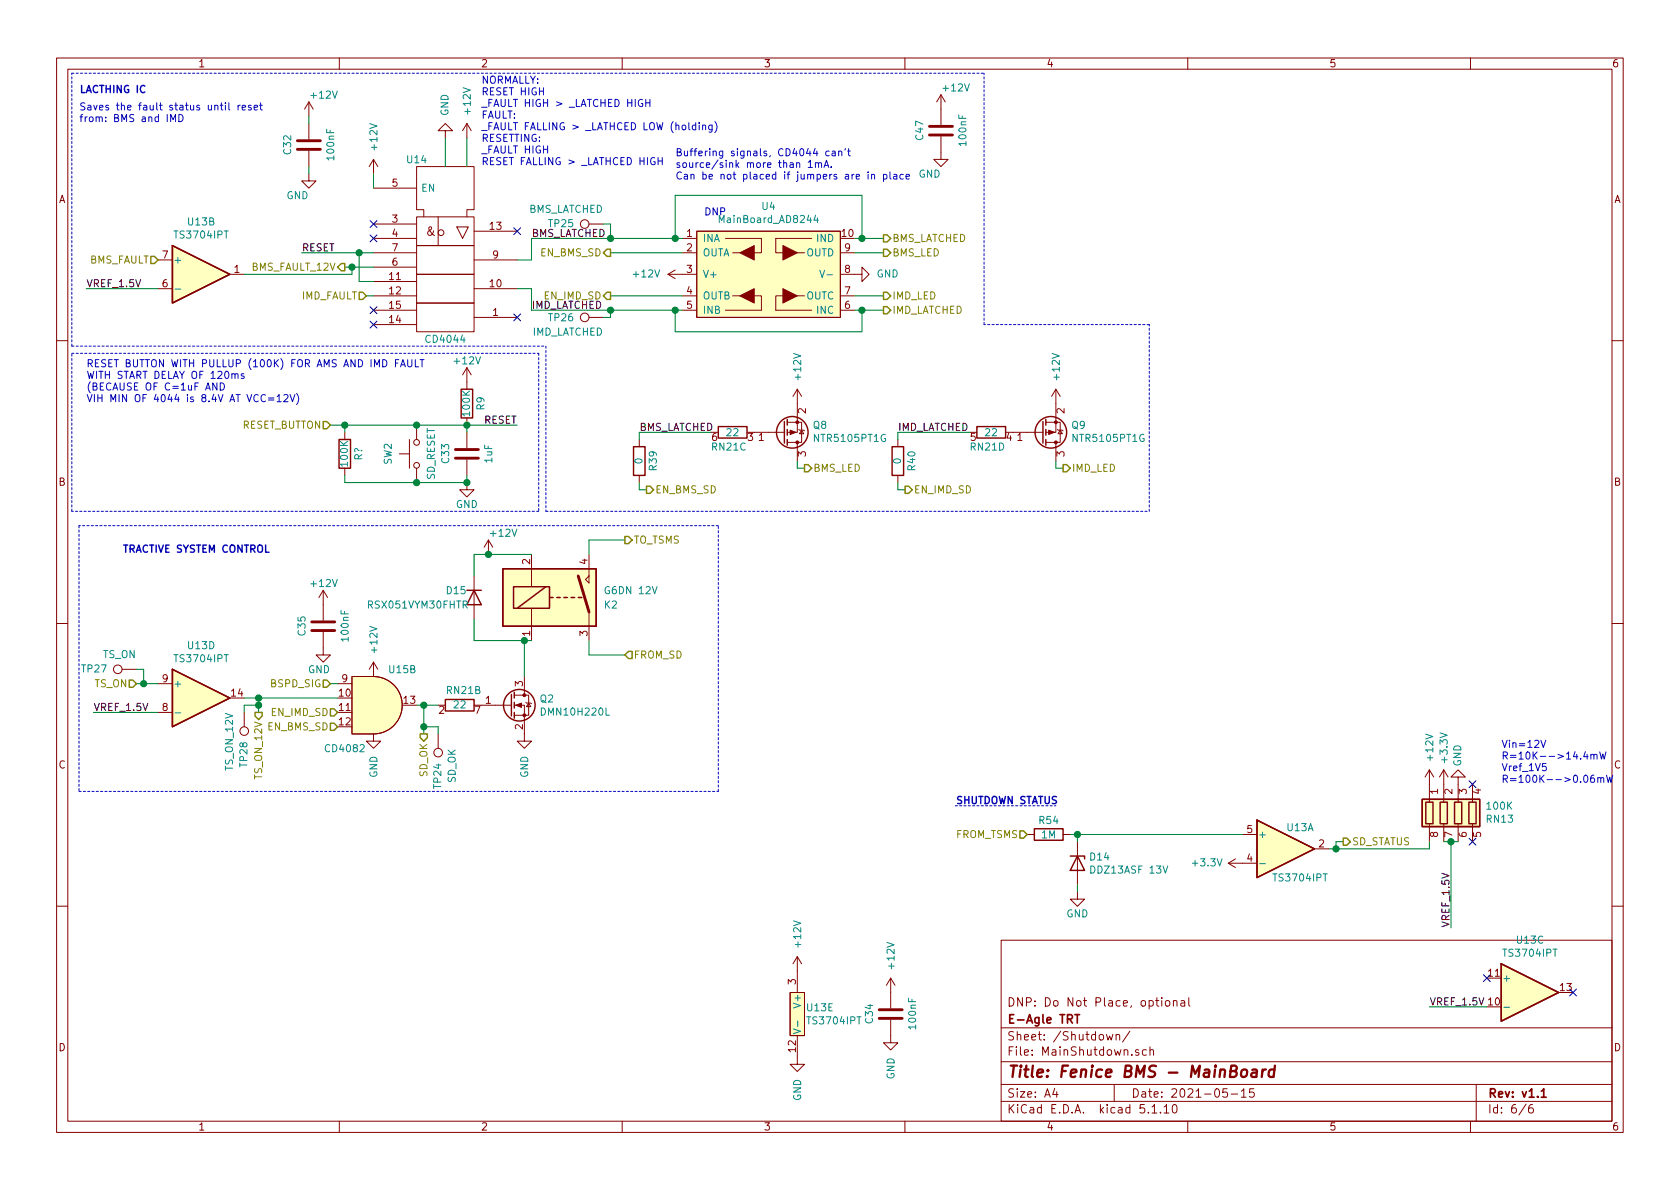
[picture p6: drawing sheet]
<svg xmlns="http://www.w3.org/2000/svg" width="297mm" height="210mm" viewBox="0 0 297 210" stroke-linecap="round" stroke-linejoin="round" font-family="sans-serif">
<g fill="none" stroke="#840000" stroke-width=".18">
<path d="M10 10.3h277v189.9h-277zM12 12.2h273v186.1h-273zM54.6 18v2.6M54.6 18l-.8 1.3M54.6 18l.8 1.3M60 10.3v1.9M110 10.3v1.9M160 10.3v1.9M166.4 16.8v5.3M166.4 16.8l-.8 1.2M166.4 16.8l.7 1.2M210 10.3v1.9"/>
<path d="M260 10.3v1.9M54.6 30.7v1.3h1.3l-1.3 1.3-1.3-1.3h1.3M54.6 21.8v2.8M54.6 26.7v2.8M66 39.6h7.7M66 28.2v2.5M66 33.3h7.7M66 28.2l-.7 1.3M66 28.2l.8 1.3M73.7 38.3h10.1v5.1h-10.1zM74.9 38.3v-1.2h-1.2v-7.6h10.1v7.6h-1.3v1.2M77.5 38.3v5.1"/>
<path d="M78.7 23.1h1.3l-1.3-1.3-1.2 1.3h1.2v1.3M82.5 21.8v2.6M82.5 21.8l-.7 1.3M82.5 21.8l.8 1.3M104.1 39.6h2.6M166.4 24.1v4.1h1.2l-1.2 1.3-1.3-1.3h1.3M27.9 51h2.6M27.9 46h2.6M40.6 48.5h2.6M66 54.9h7.7M66 42.2h7.7M66 44.7h7.7"/>
<path d="M66 52.3h7.7M66 49.8h7.7M66 57.4h7.7M66 47.2h7.7M73.7 53.6h10.1v5.1h-10.1zM73.7 48.5h10.1v5.1h-10.1zM73.7 43.4h10.1v5.1h-10.1zM80.8 40.1h2l-1 2.1zM83.8 56.1h7.6M83.8 51h7.6M83.8 46h7.6M83.8 40.9h7.6"/>
<path d="M104.1 56.1h2.6M118.1 48.5l1.3 .8M118.1 48.5h5.1M119.4 47.7l-1.3 .8M120.6 54.9h2.6M120.6 42.2h2.6M120.6 44.7h2.6M120.6 52.3h2.6M123.2 40.9h25.4v15.2h-25.4zM128.3 42.2h6.3v2.5h-1.3M129.5 52.3h1.3M129.5 44.7h1.3"/>
<path d="M133.3 52.3h1.3v2.6h-6.3M138.4 52.3h-1.2v2.6h6.3M141 44.7h1.2M141 52.3h1.2M143.5 42.2h-6.3v2.5h1.2M148.6 48.5h3.8v-1.3l1.3 1.3-1.3 1.3v-1.3M148.6 54.9h2.5M148.6 44.7h2.5M148.6 52.3h2.5M10 60.2h2M61 76.4v1.3M72.4 77.7v5.1"/>
<path d="M73.7 75.2v2.5M82.5 65v3.8M82.5 73.9v1.3M82.5 76.4v2.8M82.5 65l-.7 1.3M82.5 65l.8 1.3M113 77.7v1.3M133.3 76.4h5.4M139.2 74.7h2.5v3.5h-2.5M141 68.8v7.6h-1.8M141 68.8l-.8 1.3M141 78.2v3.3"/>
<path d="M141 68.8l.7 1.3M141.2 75.9l.2 .2h.7l.1 .1M141.7 76.1l.4 .6h-.7zM158.7 77.7v1.3M179.1 76.4h5.3M184.9 74.7h2.6v3.5h-2.6M186.7 68.8v7.6h-1.8M186.7 68.8l-.8 1.3M186.7 78.2v3.3M186.7 68.8l.8 1.3M186.9 75.9l.2 .2h.7l.2 .1M187.5 76.1l.3 .6h-.7z"/>
<path d="M285 60.2h2M61 82.8v1.3M70.6 80.3h1.8M73.7 82.8v2.5M82.5 85.3v1.3h1.3l-1.3 1.3-1.2-1.3h1.2M82.5 81.3v2.8M86.4 95.5l-.8 1.3M86.4 95.5v2.5M86.4 95.5l.7 1.3M94 98v5.8M104.1 98v5.1l-.6-.6 .6-.7M113 84.1v1.2"/>
<path d="M158.7 84.1v1.2M10 110.3h2M21.6 118.4h2.5M57.1 111.8v4h1.3l-1.3 1.3-1.2-1.3h1.2M57.1 104.4v5.3M57.1 104.4l-.7 1.3M57.1 104.4l.8 1.3M66 119.6a5.1 5.1 0 0 1 5.1 5.1 5.1 5.1 0 0 1-5.1 5.1M66 119.6h-3.8v10.2h3.8M66 117.1l-.7 1.3M66 117.1v2.5M66 117.1l.8 1.3"/>
<path d="M83.8 101.8v7.7M92.7 119.6v3.3M94 107.6v5.7M104.1 108.2v5.1M285 110.3h2M27.9 120.9h2.6M27.9 126h2.6M43.2 126v2.5M59.7 120.9h2.5M66 129.8v1.3h1.3l-1.3 1.2-1.2-1.2h1.2M77.5 129.8v2.5M85.1 124.7h5.3"/>
<path d="M90.9 124.7h1.8v6.4h1.3l-1.3 1.2-1.3-1.2h1.3M90.9 122.9h2.6v3.6h-2.6M93 124.2l.1 .1h.8l.1 .2M93.5 124.3l.4 .7h-.8zM252.7 136.1v5.8M252.7 136.1l-.7 1.3M252.7 136.1l.8 1.3M255.3 136.1v5.8M255.3 136.1l-.8 1.3M255.3 136.1l.7 1.3M257.8 137.4h1.3l-1.3-1.3-1.3 1.3h1.3v4.5M260.3 138.7v3.2"/>
<path d="M181.6 147.6h1.3M188 147.6h1.2M190.5 157.7v1.3h1.3l-1.3 1.3-1.3-1.3h1.3M190.5 148.8v7.7M217.2 152.6h5M217.2 152.6l1.2 .8M218.4 151.9l-1.2 .7M219.7 147.6h2.5M232.4 150.1h2.5M252.7 145.7v3.1M255.3 145.7v3.1M257.8 145.7v3.1"/>
<path d="M260.3 145.7v3.1M10 160.2h2M139.7 175.5h2.5v7.6h-2.5zM141 169.2v6.3M141 169.2l-.8 1.2M141 169.2l.7 1.2M157.5 173v5.3M157.5 173l-.8 1.2M157.5 173l.7 1.2M177 166.3h108v32h-108zM205.4 176.4v.2M205.4 176.9v1"/>
<path d="M206.1 177.1l.2-.2 .5 .2v.7l-.2 .1-.5-.1zM207.5 177.1l.2-.2 .4 .1v.9M207.5 176.9v1M208.8 177h.6l.1 .9M209.5 177.3l-.5 .1-.2 .2v.2l.2 .1 .5-.1M210.2 176.4v1.3l.2 .2M285 160.2h2M60 198.3v1.9M110 198.3v1.9M141 183.1v5.1h1.2l-1.2 1.3-1.3-1.3h1.3M157.5 180.3v4.1h1.2l-1.2 1.3-1.3-1.3h1.3M160 198.3v1.9"/>
<path d="M177 194.8h108M177 191.8h108M177 187.8h108M177 181.8h108M186.5 192.5l-.4 1h1M186.8 193v1M195.6 182.9l.3 1 .3-.7 .3 .7 .3-1M197 191.8v3M197.3 183.1l.3-.2 .3 .1 .1 .9M197.3 182.9v1M199.8 182.3l-1.3 2M201.3 185.7l-.3-.1-.2 .2v.2l.5 .2v.3h-.5"/>
<path d="M202.7 185.7l-.4-.1-.3 .3 .1 .6h.6M203.3 185.7l.3-.1 .3 .1 .1 .9M203.3 185.1v1.5M203.7 195.8l.4-.5v1.5M203.7 196.8h.8M205.2 196.7v.1M205.8 195.8l.4-.5v1.5M205.8 196.8h.9M207.5 195.4l.2-.1a.94 .94 0 0 1 0 1.5h-.1a1 1 0 0 1-.1-1.4zM210 198.3v1.9M217 192.5h-.7l-.1 .7 .2-.1 .5 .1 .1 .2v.5l-.2 .1-.6-.1M217.7 193.5h1.1"/>
<path d="M219.5 193l.4-.5v1.5M219.5 194h.8M221.7 192.5h-.7l-.1 .7 .2-.1 .5 .1 .2 .2-.1 .5-.2 .1-.6-.1M260 198.3v1.9M261 191.8v6.5M269.8 195.2l-1.2 2M271 195.3a.62 .62 0 0 0-.7 .7v.7l.3 .1 .4-.1 .1-.5-.1-.2-.4-.1-.3 .3"/>
<circle cx="103.4" cy="39.6" r=".76"/>
<circle cx="78" cy="41.1" r=".51"/>
<circle cx="103.4" cy="56.1" r=".76"/>
<circle cx="73.7" cy="78.2" r=".51"/>
<circle cx="73.7" cy="82.3" r=".51"/>
<circle cx="20.8" cy="118.4" r=".76"/>
<circle cx="43.2" cy="129.3" r=".76"/>
<circle cx="77.5" cy="133.1" r=".76"/>
</g>
<path d="M190 179.4h.9M190.5 179.4v1.5M272.5 193l.4-.5v1.5M272.5 194h.9" fill="none" stroke="#840000" stroke-width=".3"/>
<path d="M219.6 189.3a.53 .53 0 0 1 .5-.2 .53 .53 0 0 1 .4 .4l-.1 .6a.54 .54 0 0 1-.5 .4 .54 .54 0 0 1-.5-.4zM221.4 189.2h.8l-.1 1.2M222.2 189.6l-.6 .1a.4 .4 0 0 0-.4 .3 .4 .4 0 0 0 .3 .4l.6-.1M223.2 189.1l-.1 1.3M223.8 189.1a.55 .55 0 0 0-.6 .4M225.3 189.2a.73 .73 0 0 0-.8 .1l-.2 .8 .1 .2 .2 .1 .6-.1M225.4 188.4l-.2 2" fill="none" stroke="#840000" stroke-width=".41"/>
<g fill="none" stroke="#840000" stroke-width=".25">
<path d="M30.5 43.4l10.1 5.1-10.1 5.1zM59.9 77.7h2.1v5.1h-2.1zM81.5 68.8h2.1v5.1h-2.1zM112 79h2v5.1h-2zM127 75.4h5.1v2.1h-5.1zM138.7 74.5v3.9M139.2 74.2v1M139.2 75.9v1.1M139.2 77.7v1M157.7 79h2.1v5.1h-2.1zM172.7 75.4h5.1v2.1h-5.1zM184.4 74.5v3.9"/>
<path d="M184.9 74.2v1M184.9 75.9v1.1M184.9 77.7v1M30.5 118.4l10.1 5-10.1 5.1zM82.5 104.4h2.6M83.8 104.4l1.3 2.5h-2.6zM88.9 100.6h16.5v10.1h-16.5zM90.8 103.8h6.4v3.8h-6.4zM96.5 103.8l-5.1 3.8M97.2 105.7h.6M98.4 105.7h.7M99.7 105.7h.6"/>
<path d="M101 105.7h.6M102.2 105.7h.7M78.7 123.7h5.1v2h-5.1zM90.4 122.8v3.8M90.9 122.4v1M90.9 124.2v1M90.9 126v1M182.9 146.6h5.1v2h-5.1zM189.2 151.4h2.6v.5M190.5 151.4l1.3 2.5h-2.6zM222.2 145l10.2 5.1-10.2 5.1zM251.5 141.3h10.1v4.9h-10.1z"/>
<path d="M252.1 141.9h1.3v3.8h-1.3zM254.6 141.9h1.3v3.8h-1.3zM257.2 141.9h1.2v3.8h-1.2zM259.7 141.9h1.3v3.8h-1.3zM265.4 170.4l10.2 5.1-10.2 5.1z"/>
<circle cx="140.1" cy="76.4" r="2.79"/>
<circle cx="185.8" cy="76.4" r="2.79"/>
<circle cx="91.8" cy="124.7" r="2.79"/>
</g>
<g fill="#ffffc2" stroke="#ffffc2" stroke-width=".18">
<path d="M88.9 100.6h16.5v10.1h-16.5z"/>
<path d="M222.2 145l10.2 5.1-10.2 5.1z"/>
<path d="M30.5 43.4l10.1 5.1-10.1 5.1z"/>
<path d="M66 119.6a5.1 5.1 0 0 1 5.1 5.1 5.1 5.1 0 0 1-5.1 5.1z"/>
<path d="M62.2 119.6h3.8v10.2h-3.8z"/>
<path d="M123.2 40.9h25.4v15.2h-25.4z"/>
<path d="M30.5 118.4l10.1 5-10.1 5.1z"/>
<path d="M251.5 141.3h10.1v4.9h-10.1z"/>
<path d="M265.4 170.4l10.2 5.1-10.2 5.1z"/>
<path d="M139.7 175.5h2.5v7.6h-2.5z"/>
</g>
<path d="M52.6 26.4h4M52.6 24.9h4M164.3 23.9h4.1M164.3 22.3h4.1M80.5 79.5h4.1M80.5 81h4.1M55.1 111.5h4.1M55.1 110h4.1M102.2 101.8l1.9 6.4M155.4 178.6h4.1M155.4 180.1h4.1" fill="none" stroke="#840000" stroke-width=".51"/>
<path d="M144.2 38l-.3 .9h.8M144.5 38.5v.9M31 51.1h1M145 47.8l.4 1.3 .4-1.3M146.2 48.6h1M31 126.1h1M222.7 152.7h1M265.9 178.1h1M140.3 181.9l1.2 .5-1.2 .4M141 180.6v.9" fill="none" stroke="#008484" stroke-width=".18"/>
<g fill="#840000" stroke="#840000" stroke-width=".18">
<path d="M91.2 124.7l1-.4v.8z"/>
<path d="M130.8 52.3l2.5-1.3v2.6z"/>
<path d="M130.8 44.7l2.5-1.3v2.6z"/>
<path d="M138.4 51l2.6 1.3-2.6 1.3z"/>
<path d="M138.4 43.4l2.6 1.3-2.6 1.3z"/>
<path d="M185.4 76.1l1 .3-1 .4z"/>
<path d="M139.7 76.1l1 .3-1 .4z"/>
<circle cx="92.7" cy="126.5" r=".25"/>
<circle cx="92.7" cy="122.9" r=".25"/>
<circle cx="186.7" cy="74.7" r=".25"/>
<circle cx="186.7" cy="78.2" r=".25"/>
<circle cx="141" cy="74.7" r=".25"/>
<circle cx="141" cy="78.2" r=".25"/>
</g>
<g fill="none" stroke="#0000c2" stroke-width=".18" stroke-dasharray=".4 .4">
<path d="M12.7 12.9h161.3M174 57.4v-44.5M203.2 57.4h-29.2M12.7 61.2v-48.3M12.7 62.5h82.5M12.7 61.2h83.8M95.2 62.5v27.9M96.5 61.2v29.2M12.7 90.4v-27.9M14 93v46.9M95.2 90.4h-82.5M96.5 90.4h106.7"/>
<path d="M127 93h-113M203.2 90.4v-33M14 139.9h113M127 139.9v-46.9M168.9 142.5h17.8"/>
</g>
<g fill="none" stroke="#008400" stroke-width=".18">
<path d="M54.6 20.6v1.2M54.6 29.5v1.2M66 30.7v2.6M78.7 24.4v5.1M82.5 24.4v5.1M106.7 39.6h1.2v2.6M15.2 51h12.7M53.3 44.7h12.7M61 47.2h5M62.2 47.2v1.3h-19M63.5 44.7v5.1h2.5M64.8 52.3h1.2"/>
<path d="M91.4 51h2.6v3.9h26.6M107.9 44.7h12.7M107.9 54.9v1.2h-1.2M107.9 52.3h12.7M119.4 42.2v-7.7h33v7.7M119.4 54.9v3.8h33v-3.8M120.6 42.2h-26.6v3.8h-2.6M151.1 54.9h5.1M151.1 42.2h5.1M151.1 44.7h5.1M151.1 52.3h5.1M58.4 75.2h33"/>
<path d="M61 75.2v1.2M82.5 75.2v1.2M125.7 76.4h-12.7v1.3M171.4 76.4h-12.7v1.3M61 84.1v1.2h21.5v-1.2M94 98h-10.2v3.8M110.5 95.5h-6.4v2.5M113 85.3v1.3h1.3M141 81.5v1.3h1.2M158.7 85.3v1.3h1.3M186.7 81.5v1.3h1.3M24.1 118.4h1.3v2.5"/>
<path d="M83.8 109.5v3.8h10.2M92.7 113.3v6.3M104.1 113.3v2.5h6.4M16.5 126h11.4M24.1 120.9h3.8M43.2 123.4h16.5M45.7 124.7h-2.5v1.3M45.7 123.4v2.6M58.4 120.9h1.3M73.7 124.7h3.8M74.9 124.7v5.1M74.9 128.5h2.6v1.3"/>
<path d="M189.2 147.6h30.5M190.5 147.6v1.2M190.5 156.5v1.2M237.5 148.8h-1.3v1.3M252.7 148.8v1.3h-17.8M255.3 148.8h2.5M256.5 148.8v15.3M252.7 178h10.2"/>
</g>
<g fill="none" stroke="#848400" stroke-width=".25">
<path d="M26.7 45.3h.6l.6 .7-.6 .6h-.6zM59.7 47.2l.6-.6h.7v1.3h-.7zM63.5 51.7h.6l.7 .6-.7 .7h-.6zM107.3 44.1h.6v1.2h-.6l-.6-.6zM107.3 51.7h.6v1.3h-.6l-.6-.7zM156.2 41.5h.6l.7 .7-.7 .6h-.6zM156.2 54.2h.6l.7 .7-.7 .6h-.6zM156.2 51.7h.6l.7 .6-.7 .7h-.6zM156.2 44.1h.6l.7 .6-.7 .6h-.6zM57.1 74.5h.7l.6 .7-.6 .6h-.7zM110.5 94.9h.6l.7 .6-.7 .6h-.6zM114.3 86h.6l.7 .6-.7 .6h-.6z"/>
<path d="M142.2 82.2h.7l.6 .6-.6 .6h-.7zM160 86h.7l.6 .6-.6 .6h-.7zM188 82.2h.6l.6 .6-.6 .6h-.6zM111.1 115.2h.7v1.3h-.7l-.6-.7zM22.9 120.3h.6l.6 .6-.6 .6h-.6zM45.1 126h1.3v.6l-.7 .6-.6-.6zM57.1 120.3h.7l.6 .6-.6 .6h-.7zM58.4 125.3h.7l.6 .7-.6 .6h-.7zM58.4 127.9h.7l.6 .6-.6 .7h-.7zM74.3 129.8h1.3v.6l-.7 .7-.6-.7zM180.3 146.9h.7l.6 .7-.6 .6h-.7zM237.5 148.2h.6l.7 .6-.7 .7h-.6z"/>
</g>
<g fill="none" stroke="#0000c2" stroke-width=".18">
<path d="M39.9 18.2v.1M39.9 18.6v.9M40.5 18.2v1.1l.1 .2M42.1 18.6v.9M42.5 18.6l-.4 .2M42.8 19l.6-.1v-.2l-.4-.1-.2 .2 .1 .6h.5M44.4 18.7l-.3-.1-.2 .2 .1 .2 .4 .1v.3h-.5M44.9 19l.6-.1v-.2l-.4-.1-.2 .2 .1 .6h.5M45.9 18.6h.5M46.1 18.2v1.1l.3 .2M113.6 17.6a.59 .59 0 0 0-.8 .6 .59 .59 0 0 0 .8 .6v-.5h-.2M114.2 17.6v1.2"/>
<path d="M114.2 18.2h.7M114.9 17.6v1.2M30.2 21.5v-1.3l.4 1 .4-1v1.3M31.6 20.2a.64 .64 0 0 1 .8 .7 .64 .64 0 0 1-.8 .6zM115.7 27.9a.59 .59 0 0 0-.7 .6 .59 .59 0 0 0 .7 .6l.1-.5h-.2M116.4 27.9v1.2M116.4 28.5h.7M117.1 27.9v1.2M123.6 21.7v.1M123.6 22.1v.9M124.2 22.2l.2-.1 .3 .1 .1 .8M124.2 22.1v.9"/>
<path d="M125.9 22.1v1.2l-.2 .1-.3-.1M125.9 22.2l-.3-.1-.3 .2 .1 .6h.5M126.4 21.5a1.4 1.4 0 0 1 0 1.9M142.9 28.7l.4-.4v1.3M142.9 29.6h.7M144.2 28.9l.1-.1h.4v.8M144.2 28.8v.8M144.7 29l.2-.2h.3l.1 .8M145.7 29.6l.4-1.3 .4 1.3M145.8 29.3h.6M146.6 26.8l-.4-.1-.2 .2 .1 .6h.5M147 29.5v.1"/>
<path d="M147.1 26.8h.5l.1 .8M147.7 27l-.4 .1-.2 .1v.3h.6M148.3 26.8l.2-.1 .3 .1v.8M148.3 26.7v.9M149.5 26.3l-.1 .2M149.9 26.7h.4M150 26.3v1.1l.3 .2M153.5 30.4v.1M153.5 30.8v.9M154.1 31l.2-.2 .3 .1v.8M154.1 30.8v.9M156.2 30.9l.4-.1 .2 .3-.1 .5h-.5"/>
<path d="M156.2 30.8v1.3M157.4 30.4v1.1l.2 .2M158 30.9h.5l.1 .8M158.6 31.1l-.5 .1-.1 .2 .1 .3 .5-.1M159.7 30.9l-.3-.1-.3 .3 .1 .5h.5M160.2 31.2l.6-.1v-.2l-.4-.1-.2 .2 .1 .6h.5M38.4 67.7v1.3l-.8-1.3v1.3M38.9 67.7a.64 .64 0 0 1 .8 .6 .64 .64 0 0 1-.8 .7zM41.6 66.3l.1-.2h.3l.1 .8M43.1 66.1h-.3l-.2 .2 .1 .1 .4 .2v.3h-.5M47.5 70.4h.9M47.5 70.7h.9"/>
<path d="M49 70.1l.4-.3v1.2M49 71h.7M50.2 69.9l.5-.1 .2 .1v.2v.2l-.8 .7h.8M51.3 69.8l.4 1.2 .4-1.2M52.4 69.6a1.4 1.4 0 0 1 0 1.9M69.9 64.2h.4M70.5 63.6h-.6v1.3M70.8 64.9l.4-1.3 .5 1.3M70.9 64.5h.7M72.1 63.6v1l.2 .3 .4-.1 .1-.2v-1M73.4 63.6v1.3h.6M74.3 63.6h.7"/>
<path d="M74.6 63.6v1.3M272.4 130.9l.5 1.3 .4-1.3M273.4 135h-.7v.6l.2-.1 .4 .1 .1 .6-.2 .1-.5-.1M280.3 132.9l-.3 .9h.8M280.6 133.4v.8M281.3 133.5l.2-.1h.3v.8M281.3 133.4v.8M281.8 133.6l.2-.2h.3l.1 .8M281.8 137.1l-.3 .1a.87 .87 0 0 0 0 1.1l.4-.1v-.5l-.4-.1-.3 .2M282.5 137.6l.2-.1 .3 .1v.7M282.5 137.5v.8M282.9 133l.3 1.2 .2-.9 .2 .9 .3-1.2"/>
<path d="M283 137.7l.2-.2 .3 .1 .1 .7M284 137.1l.4 1.2 .2-.9 .2 .9 .3-1.2"/>
</g>
<g fill="#008400" stroke="#008400" stroke-width=".25">
<circle cx="82.6" cy="85.3" r=".51"/>
<circle cx="256.5" cy="148.8" r=".51"/>
<circle cx="73.7" cy="85.3" r=".51"/>
<circle cx="25.4" cy="120.9" r=".51"/>
<circle cx="152.4" cy="54.9" r=".51"/>
<circle cx="73.7" cy="75.2" r=".51"/>
<circle cx="92.7" cy="113.3" r=".51"/>
<circle cx="108" cy="42.2" r=".51"/>
<circle cx="86.4" cy="98" r=".51"/>
<circle cx="61" cy="75.2" r=".51"/>
<circle cx="236.2" cy="150.1" r=".51"/>
<circle cx="45.7" cy="124.7" r=".51"/>
<circle cx="152.4" cy="42.2" r=".51"/>
<circle cx="119.4" cy="54.9" r=".51"/>
<circle cx="108" cy="54.9" r=".51"/>
<circle cx="62.2" cy="47.2" r=".51"/>
<circle cx="82.6" cy="75.2" r=".51"/>
<circle cx="119.4" cy="42.2" r=".51"/>
<circle cx="74.9" cy="128.5" r=".51"/>
<circle cx="74.9" cy="124.7" r=".51"/>
<circle cx="63.5" cy="44.7" r=".51"/>
<circle cx="190.5" cy="147.6" r=".51"/>
<circle cx="45.7" cy="123.4" r=".51"/>
</g>
<g fill="none" stroke="#000084" stroke-width=".18">
<path d="M65.4 39l1.2 1.2M66.6 39l-1.2 1.2M65.4 56.8l1.2 1.2M65.4 41.5l1.2 1.3M65.4 54.2l1.2 1.3M66.6 56.8l-1.2 1.2M66.6 41.5l-1.2 1.3M66.6 54.2l-1.2 1.3M90.8 55.5l1.2 1.2M90.8 40.3l1.2 1.2M92 55.5l-1.2 1.2M92 40.3l-1.2 1.2"/>
<path d="M259.7 138.1l1.3 1.2M261 138.1l-1.3 1.2M259.7 148.2l1.3 1.2M261 148.2l-1.3 1.2M262.3 172.4l1.2 1.2M263.5 172.4l-1.2 1.2M277.5 174.9l1.2 1.2M278.7 174.9l-1.2 1.2"/>
</g>
<text font-size="2.8" fill="#840000" x="178" y="190.5">Title: Fenice BMS - MainBoard</text>
<g font-size="2.1" fill="#840000">
<text x="75.4" y="41.7">&amp;</text>
<text x="178" y="178">DNP: Do Not Place, optional</text>
<text x="178" y="184">Sheet: /Shutdown/</text>
<text x="178" y="181">E-Agle TRT</text>
<text x="178" y="186.7">File: MainShutdown.sch</text>
<text x="178" y="196.9">KiCad E.D.A. kicad 5.1.10</text>
<text x="178" y="194.1">Size: A4</text>
<text x="200" y="194.1">Date: 2021-05-15</text>
<text x="263" y="194.1">Rev: v1.1</text>
<text x="263" y="196.9">Id: 6/6</text>
</g>
<g font-size="1.8" fill="#840000">
<text x="35" y="11.9">1</text>
<text x="85" y="11.9">2</text>
<text x="135" y="11.9">3</text>
<text x="185" y="11.9">4</text>
<text x="235" y="11.9">5</text>
<text x="285" y="11.9">6</text>
<text x="10.4" y="35.9">A</text>
<text x="69.4" y="33">5</text>
<text x="285.4" y="35.9">A</text>
<text x="69.4" y="39.4">3</text>
<text x="69.4" y="41.9">4</text>
<text x="86.7" y="40.6">13</text>
<text x="121.4" y="41.9">1</text>
<text x="148.9" y="41.9">10</text>
<text x="28.7" y="45.7">7</text>
<text x="69.4" y="47">6</text>
<text x="69.4" y="44.4">7</text>
<text x="87.1" y="45.7">9</text>
<text x="121.4" y="44.4">2</text>
<text x="149.4" y="44.4">9</text>
<text x="28.7" y="50.8">6</text>
<text x="41.4" y="48.3">1</text>
<text x="68.9" y="49.5">11</text>
<text x="68.9" y="52.1">12</text>
<text x="86.7" y="50.8">10</text>
<text x="121.4" y="48.3">3</text>
<text x="121.4" y="52.1">4</text>
<text x="149.4" y="52.1">7</text>
<text x="149.4" y="48.3">8</text>
<text x="68.9" y="57.1">14</text>
<text x="68.9" y="54.6">15</text>
<text x="87.1" y="55.9">1</text>
<text x="121.4" y="54.6">5</text>
<text x="149.4" y="54.6">6</text>
<text x="125.9" y="78">6</text>
<text x="132.2" y="78">3</text>
<text x="134.1" y="78">1</text>
<text x="142.5" y="73.1" transform="rotate(-90 142.5 73.1)">2</text>
<text x="171.6" y="78">5</text>
<text x="178" y="78">4</text>
<text x="179.9" y="78">1</text>
<text x="188.2" y="73.1" transform="rotate(-90 188.2 73.1)">2</text>
<text x="142.5" y="80.7" transform="rotate(-90 142.5 80.7)">3</text>
<text x="188.2" y="80.7" transform="rotate(-90 188.2 80.7)">3</text>
<text x="10.4" y="85.9">B</text>
<text x="285.4" y="85.9">B</text>
<text x="93.7" y="99.8" transform="rotate(-90 93.7 99.8)">2</text>
<text x="103.9" y="99.8" transform="rotate(-90 103.9 99.8)">4</text>
<text x="93.7" y="112.5" transform="rotate(-90 93.7 112.5)">1</text>
<text x="103.9" y="112.5" transform="rotate(-90 103.9 112.5)">3</text>
<text x="28.7" y="125.7">8</text>
<text x="28.7" y="120.6">9</text>
<text x="40.9" y="123.2">14</text>
<text x="60" y="123.2">10</text>
<text x="60" y="125.7">11</text>
<text x="60.5" y="120.6">9</text>
<text x="71.4" y="124.5">13</text>
<text x="85.9" y="124.5">1</text>
<text x="92.5" y="121.4" transform="rotate(-90 92.5 121.4)">3</text>
<text x="60" y="128.3">12</text>
<text x="77.6" y="126.2">2</text>
<text x="84" y="126.2">7</text>
<text x="92.5" y="129" transform="rotate(-90 92.5 129)">2</text>
<text x="10.4" y="135.9">C</text>
<text x="285.4" y="135.9">C</text>
<text x="254.3" y="140.4" transform="rotate(-90 254.3 140.4)">1</text>
<text x="256.8" y="140.4" transform="rotate(-90 256.8 140.4)">2</text>
<text x="259.3" y="140.4" transform="rotate(-90 259.3 140.4)">3</text>
<text x="261.9" y="140.4" transform="rotate(-90 261.9 140.4)">4</text>
<text x="220.5" y="147.3">5</text>
<text x="233.2" y="149.9">2</text>
<text x="254.3" y="148.1" transform="rotate(-90 254.3 148.1)">8</text>
<text x="256.8" y="148.1" transform="rotate(-90 256.8 148.1)">7</text>
<text x="259.3" y="148.1" transform="rotate(-90 259.3 148.1)">6</text>
<text x="261.9" y="148.1" transform="rotate(-90 261.9 148.1)">5</text>
<text x="220.5" y="152.4">4</text>
<text x="263.2" y="172.7">11</text>
<text x="140.7" y="174.1" transform="rotate(-90 140.7 174.1)">3</text>
<text x="275.9" y="175.3">13</text>
<text x="10.4" y="185.9">D</text>
<text x="140.7" y="186" transform="rotate(-90 140.7 186)">12</text>
<text x="285.4" y="185.9">D</text>
<text x="35" y="199.9">1</text>
<text x="85" y="199.9">2</text>
<text x="135" y="199.9">3</text>
<text x="185" y="199.9">4</text>
<text x="235" y="199.9">5</text>
<text x="285" y="199.9">6</text>
</g>
<g font-size="1.8" fill="#0000c2">
<text x="14" y="16.5">LACTHING IC</text>
<text x="85.1" y="14.8">NORMALLY:</text>
<text x="85.1" y="16.9">RESET HIGH</text>
<text x="14" y="19.5">Saves the fault status until reset</text>
<text x="14" y="21.6">from: BMS and IMD</text>
<text x="85.1" y="18.9">_FAULT HIGH &gt; _LATCHED HIGH</text>
<text x="85.1" y="21">FAULT:</text>
<text x="85.1" y="23">_FAULT FALLING &gt; _LATHCED LOW (holding)</text>
<text x="85.1" y="25.1">RESETTING:</text>
<text x="85.1" y="27.1">_FAULT HIGH</text>
<text x="85.1" y="29.2">RESET FALLING &gt; _LATHCED HIGH</text>
<text x="119.4" y="27.6">Buffering signals, CD4044 can't</text>
<text x="119.4" y="29.7">source/sink more than 1mA.</text>
<text x="119.4" y="31.7">Can be not placed if jumpers are in place</text>
<text x="124.5" y="38.1">DNP</text>
<text x="15.2" y="64.9">RESET BUTTON WITH PULLUP (100K) FOR AMS AND IMD FAULT</text>
<text x="15.2" y="67">WITH START DELAY OF 120ms</text>
<text x="15.2" y="69.1">(BECAUSE OF C=1uF AND</text>
<text x="15.2" y="71.1">VIH MIN OF 4044 is 8.4V AT VCC=12V)</text>
<text x="21.6" y="97.7">TRACTIVE SYSTEM CONTROL</text>
<text x="265.4" y="132.3">Vin=12V</text>
<text x="265.4" y="134.3">R=10K--&gt;14.4mW</text>
<text x="265.4" y="136.4">Vref_1V5</text>
<text x="168.9" y="142.2">SHUTDOWN STATUS</text>
<text x="265.4" y="138.4">R=100K--&gt;0.06mW</text>
</g>
<g font-size="1.8" fill="#008484">
<text x="55.1" y="17.4">+12V</text>
<text x="166.9" y="16.2">+12V</text>
<text x="79.3" y="20.5" transform="rotate(-90 79.3 20.5)">GND</text>
<text x="83.2" y="20" transform="rotate(-90 83.2 20)">+12V</text>
<text x="51.5" y="27.2" transform="rotate(-90 51.5 27.2)">C32</text>
<text x="59.1" y="28.2" transform="rotate(-90 59.1 28.2)">100nF</text>
<text x="66.7" y="26.4" transform="rotate(-90 66.7 26.4)">+12V</text>
<text x="72" y="28.9">U14</text>
<text x="163.2" y="24.7" transform="rotate(-90 163.2 24.7)">C47</text>
<text x="170.9" y="25.6" transform="rotate(-90 170.9 25.6)">100nF</text>
<text x="50.6" y="35.2">GND</text>
<text x="74.4" y="33.9">EN</text>
<text x="162.4" y="31.4">GND</text>
<text x="33.3" y="39.9">U13B</text>
<text x="93.4" y="37.6">BMS_LATCHED</text>
<text x="97.1" y="40.2">TP25</text>
<text x="127.6" y="39.4">MainBoard_AD8244</text>
<text x="134.8" y="37.1">U4</text>
<text x="30.6" y="46.6">+</text>
<text x="31.1" y="42.2">TS3704IPT</text>
<text x="124.2" y="42.8">INA</text>
<text x="124.2" y="45.3">OUTA</text>
<text x="142.6" y="45.3">OUTD</text>
<text x="144.5" y="42.8">IND</text>
<text x="112.1" y="49.1">+12V</text>
<text x="124.2" y="49.1">V+</text>
<text x="124.2" y="53">OUTB</text>
<text x="142.6" y="53">OUTC</text>
<text x="155" y="49.1">GND</text>
<text x="94.1" y="59.4">IMD_LATCHED</text>
<text x="97.1" y="56.8">TP26</text>
<text x="124.2" y="55.5">INB</text>
<text x="144.5" y="55.5">INC</text>
<text x="75.5" y="60.6">CD4044</text>
<text x="80.5" y="64.4">+12V</text>
<text x="141.7" y="67" transform="rotate(-90 141.7 67)">+12V</text>
<text x="187.4" y="67" transform="rotate(-90 187.4 67)">+12V</text>
<text x="83.1" y="73.5" transform="rotate(-90 83.1 73.5)">100K</text>
<text x="85.6" y="72.5" transform="rotate(-90 85.6 72.5)">R9</text>
<text x="128.5" y="77.1">22</text>
<text x="143.8" y="75.8">Q8</text>
<text x="174.3" y="77.1">22</text>
<text x="189.5" y="75.8">Q9</text>
<text x="61.5" y="82.4" transform="rotate(-90 61.5 82.4)">100K</text>
<text x="64.1" y="81.4" transform="rotate(-90 64.1 81.4)">R?</text>
<text x="69.3" y="82.2" transform="rotate(-90 69.3 82.2)">SW2</text>
<text x="79.4" y="81.9" transform="rotate(-90 79.4 81.9)">C33</text>
<text x="87" y="81.8" transform="rotate(-90 87 81.8)">1uF</text>
<text x="113.6" y="82" transform="rotate(-90 113.6 82)">0</text>
<text x="116.1" y="83.2" transform="rotate(-90 116.1 83.2)">R39</text>
<text x="126" y="79.7">RN21C</text>
<text x="144.2" y="78.2">NTR5105PT1G</text>
<text x="159.3" y="82" transform="rotate(-90 159.3 82)">0</text>
<text x="161.8" y="83.2" transform="rotate(-90 161.8 83.2)">R40</text>
<text x="171.7" y="79.7">RN21D</text>
<text x="189.9" y="78.2">NTR5105PT1G</text>
<text x="76.9" y="84.9" transform="rotate(-90 76.9 84.9)">SD_RESET</text>
<text x="80.6" y="89.8">GND</text>
<text x="86.9" y="94.9">+12V</text>
<text x="55.1" y="103.8">+12V</text>
<text x="65.3" y="107.6">RSX051VYM30FHTR</text>
<text x="79" y="105.1">D15</text>
<text x="106.9" y="107.6">K2</text>
<text x="107.3" y="105.1">G6DN 12V</text>
<text x="54" y="112.3" transform="rotate(-90 54 112.3)">C35</text>
<text x="61.6" y="113.3" transform="rotate(-90 61.6 113.3)">100nF</text>
<text x="14.5" y="118.9">TP27</text>
<text x="18.2" y="116.4">TS_ON</text>
<text x="31.1" y="117.1">TS3704IPT</text>
<text x="33.3" y="114.8">U13D</text>
<text x="54.5" y="119">GND</text>
<text x="66.7" y="115.3" transform="rotate(-90 66.7 115.3)">+12V</text>
<text x="68.9" y="119">U15B</text>
<text x="30.6" y="121.5">+</text>
<text x="79.1" y="122.7">RN21B</text>
<text x="80.3" y="125.3">22</text>
<text x="95.5" y="124.2">Q2</text>
<text x="96" y="126.5">DMN10H220L</text>
<text x="41.2" y="136.2" transform="rotate(-90 41.2 136.2)">TS_ON_12V</text>
<text x="43.7" y="135.6" transform="rotate(-90 43.7 135.6)">TP28</text>
<text x="57.7" y="133">CD4082</text>
<text x="66.7" y="137.6" transform="rotate(-90 66.7 137.6)">GND</text>
<text x="93.4" y="137.6" transform="rotate(-90 93.4 137.6)">GND</text>
<text x="253.4" y="134.3" transform="rotate(-90 253.4 134.3)">+12V</text>
<text x="256" y="134.7" transform="rotate(-90 256 134.7)">+3.3V</text>
<text x="258.4" y="135.6" transform="rotate(-90 258.4 135.6)">GND</text>
<text x="78" y="139.4" transform="rotate(-90 78 139.4)">TP24</text>
<text x="80.6" y="138.5" transform="rotate(-90 80.6 138.5)">SD_OK</text>
<text x="263" y="143.2">100K</text>
<text x="183.8" y="145.7">R54</text>
<text x="184.2" y="148.3">1M</text>
<text x="222.4" y="148.2">+</text>
<text x="227.6" y="147">U13A</text>
<text x="262.9" y="145.5">RN13</text>
<text x="192.8" y="152.2">D14</text>
<text x="193.2" y="154.5">DDZ13ASF 13V</text>
<text x="211" y="153.2">+3.3V</text>
<text x="225.4" y="155.9">TS3704IPT</text>
<text x="141.7" y="167.4" transform="rotate(-90 141.7 167.4)">+12V</text>
<text x="188.5" y="162.2">GND</text>
<text x="268.2" y="166.9">U13C</text>
<text x="158.2" y="171.2" transform="rotate(-90 158.2 171.2)">+12V</text>
<text x="265.6" y="173.6">+</text>
<text x="266" y="169.2">TS3704IPT</text>
<text x="141.6" y="177.8" transform="rotate(-90 141.6 177.8)">V+</text>
<text x="142.7" y="178.8">U13E</text>
<text x="143" y="181.1">TS3704IPT</text>
<text x="154.4" y="180.9" transform="rotate(-90 154.4 180.9)">C34</text>
<text x="162" y="181.8" transform="rotate(-90 162 181.8)">100nF</text>
<text x="158.2" y="190.9" transform="rotate(-90 158.2 190.9)">GND</text>
<text x="141.7" y="194.7" transform="rotate(-90 141.7 194.7)">GND</text>
</g>
<g font-size="1.8">
<text x="94" y="41.9">BMS_LATCHED</text>
<text x="53.3" y="44.4">RESET</text>
<text x="15.2" y="50.8">VREF_1.5V</text>
<text x="96.3" y="53">EN_IMD_SD</text>
<text x="94" y="54.6">IMD_LATCHED</text>
<text x="85.5" y="74.9">RESET</text>
<text x="113" y="76.2">BMS_LATCHED</text>
<text x="158.7" y="76.2">IMD_LATCHED</text>
<text x="16.5" y="125.7">VREF_1.5V</text>
<text x="256.3" y="164.1" transform="rotate(-90 256.3 164.1)">VREF_1.5V</text>
<text x="252.7" y="177.8">VREF_1.5V 10</text>
</g>
<g font-size="1.8" fill="#848400">
<text x="15.7" y="46.6">BMS_FAULT</text>
<text x="44.6" y="47.9">BMS_FAULT_12V</text>
<text x="95.6" y="45.3">EN_BMS_SD</text>
<text x="157.7" y="42.8">BMS_LATCHED</text>
<text x="157.7" y="45.3">BMS_LED</text>
<text x="53.2" y="53">IMD_FAULT</text>
<text x="157.7" y="53">IMD_LED</text>
<text x="157.7" y="55.5">IMD_LATCHED</text>
<text x="42.6" y="75.8">RESET_BUTTON</text>
<text x="143.8" y="83.4">BMS_LED</text>
<text x="189.5" y="83.4">IMD_LED</text>
<text x="115.8" y="87.2">EN_BMS_SD</text>
<text x="161.5" y="87.2">EN_IMD_SD</text>
<text x="112" y="96.1">TO_TSMS</text>
<text x="112" y="116.5">FROM_SD</text>
<text x="16.7" y="121.5">TS_ON</text>
<text x="48" y="121.5">BSPD_SIG</text>
<text x="47.3" y="129.2">EN_BMS_SD</text>
<text x="48" y="126.6">EN_IMD_SD</text>
<text x="46.4" y="137.5" transform="rotate(-90 46.4 137.5)">TS_ON_12V</text>
<text x="75.6" y="137.4" transform="rotate(-90 75.6 137.4)">SD_OK</text>
<text x="169" y="148.2">FROM_TSMS</text>
<text x="239" y="149.5">SD_STATUS</text>
</g>
</svg>
